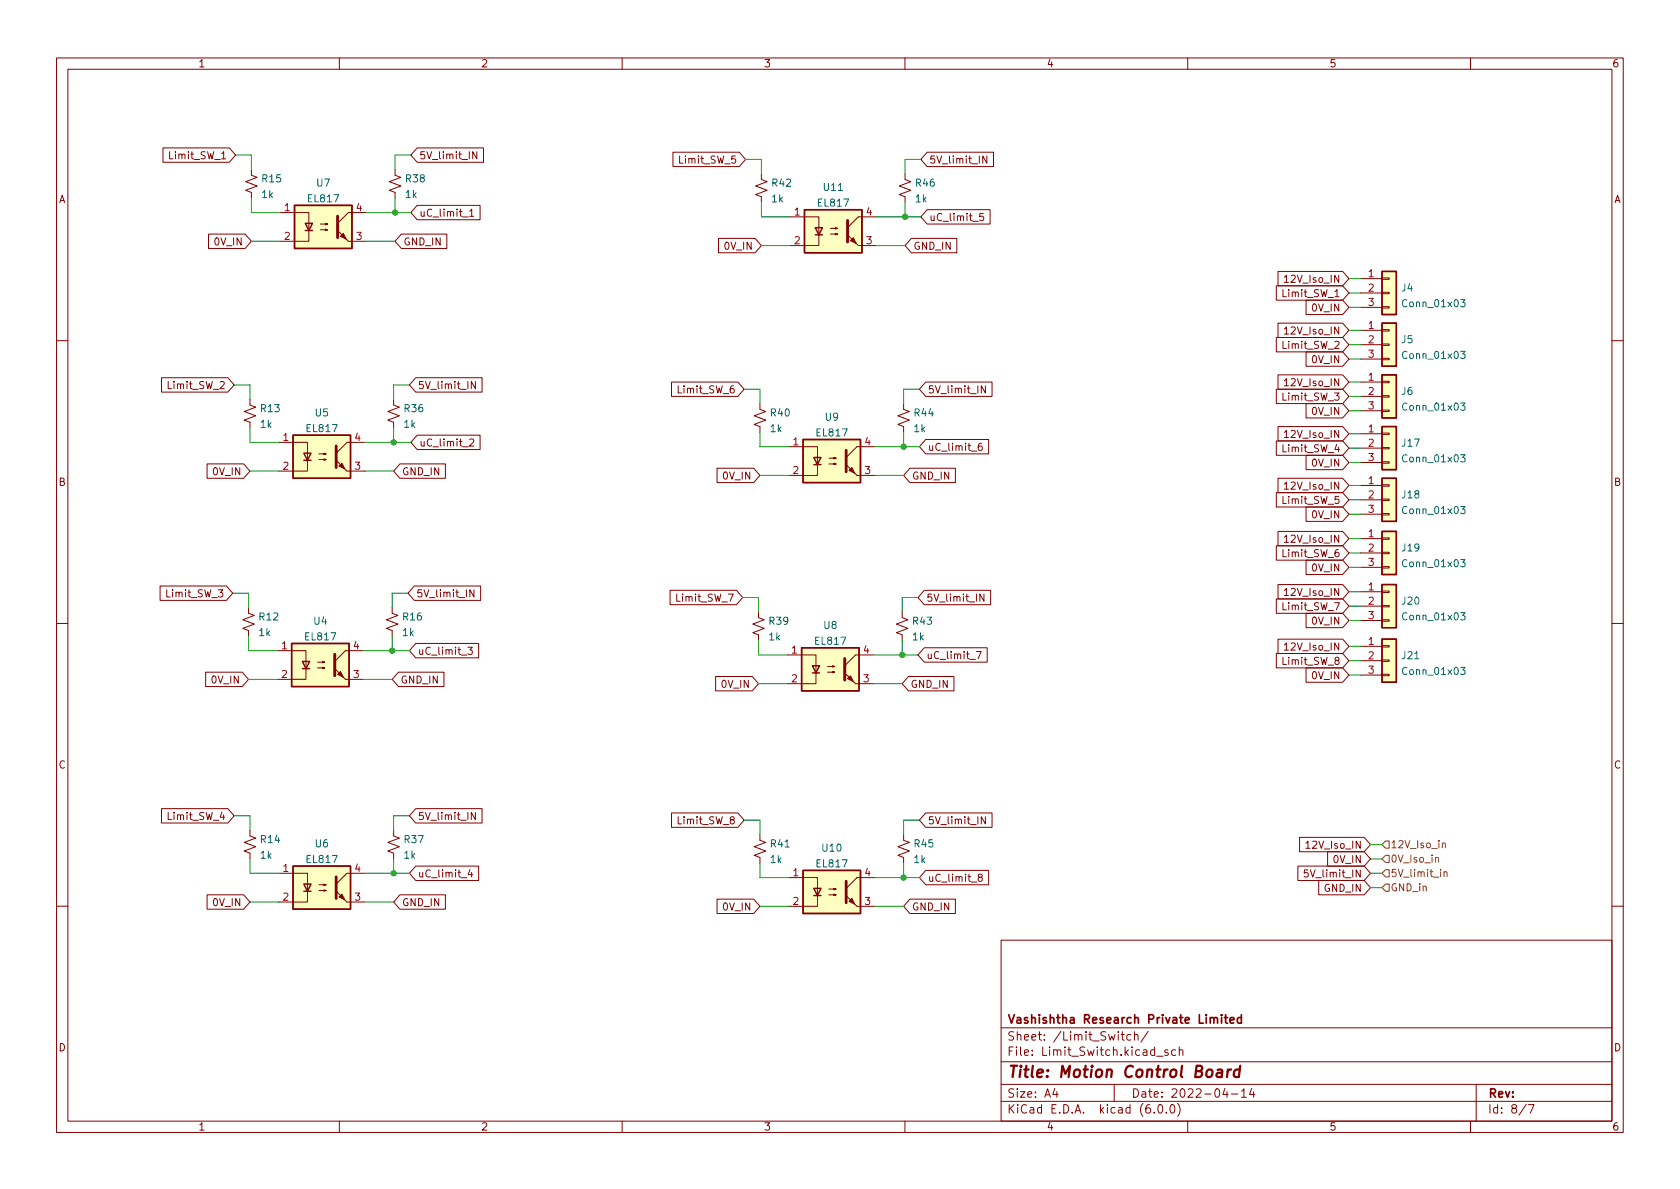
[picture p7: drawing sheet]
<svg xmlns="http://www.w3.org/2000/svg" width="297mm" height="210mm" viewBox="0 0 297 210" stroke-linecap="round" stroke-linejoin="round" font-family="sans-serif">
<g fill="none" stroke="#840000" stroke-width=".18">
<path d="M10 10.2h277v190.1h-277zM12 12.2h273v186.1h-273zM60 10.2v2M110 10.2v2M160 10.2v2M210 10.2v2M260 10.2v2M28.8 26.2h11.7l1.2 1.2-1.2 1.3h-11.7zM44.4 30v1l1.1 .4-2.1 .7 2.1 .8-2.1 .7 1 .4v1M49.5 37.6h5.1v5.1h-5.1M56.6 39.6h1.3l-.4 .1v-.2l.4 .1M64.8 37.6h-3.2l-1.9 1.9"/>
<path d="M69.8 30v1l1.1 .4-2.1 .7 2.1 .8-2.1 .7 1 .4v1M73.8 36.3h11.1v2.6h-11.1l-1.2-1.3zM73.8 26.2h11.7v2.5h-11.7l-1.2-1.3zM81.8 38.4h1M83 37.3l.4-.3v1.3M83 38.3h.8M84.3 26.8v1.3l-.7-1.3v1.3M119 26.9h11.7l1.1 1.3-1.1 1.3h-11.7zM134.6 30.7v1l1 .4-2 .8 2 .7-2 .8 1 .4v1M139.7 38.3h5.1v5.1h-5.1M154.9 38.3h-3.1l-1.9 2M160 30.7v1l1 .4-2 .8 2 .7-2 .8 1 .4v1"/>
<path d="M163.9 26.9h11.8v2.6h-11.8l-1.1-1.3zM163.9 37.1h11.2v2.5h-11.2l-1.1-1.3zM173.9 37.7h-.6l-.1 .6 .2-.1 .4 .1 .1 .2v.4l-.2 .1-.5-.1M174.5 27.6v1.3l-.7-1.3v1.3M36.9 41.4h6.4l1.1 1.3-1.1 1.2h-6.4zM56.6 40.6h1.3l-.4 .2v-.3l.4 .1M61.6 42.7h3.2M71 41.4h8v2.5h-8l-1.2-1.2zM127 42.2h6.5l1.1 1.2-1.1 1.3h-6.5zM146.8 41.4h1.3l-.4 .1v-.2l.4 .1M146.8 40.4h1.3l-.4 .1v-.2l.4 .1M151.8 43.4h3.1"/>
<path d="M161.1 42.2h8.1v2.5h-8.1l-1.1-1.3zM225.7 59.7h11.7l1.1 1.3-1.1 1.2h-11.7zM225.7 50.5h11.7l1.1 1.3-1.1 1.3h-11.7zM226 48h11.4l1.1 1.3-1.1 1.2h-11.4zM226 57.1h11.4l1.1 1.3-1.1 1.3h-11.4zM227.1 49l.3-.3v1.2M227.1 58.2l.3-.4v1.3M227.1 49.9h.7M227.1 59.1h.7M230.9 53.1h6.5l1.1 1.3-1.1 1.2h-6.5zM240.5 49.3h3.8M240.5 51.8h3.8"/>
<path d="M240.5 54.4h3.8M240.5 58.4h3.8M244.3 54.2h1.3v.3h-1.3zM244.3 51.7h1.3v.2h-1.3zM244.3 49.1h1.3v.3h-1.3zM244.3 58.3h1.3v.2h-1.3zM10 60.2h2M28.6 66.8h11.7l1.1 1.3-1.1 1.2h-11.7zM44.2 70.6v1l1 .4-2 .8 2 .7-2 .8 1 .4v1M49.3 78.2h5.1v5.1h-5.1M64.5 78.2h-3.2l-1.9 1.9M69.6 70.6v1l1 .4-2 .8 2 .7-2 .8 1 .4v1"/>
<path d="M73.5 66.8h11.7v2.5h-11.7l-1.1-1.2zM73.8 77h11.1v2.5h-11.1l-1.2-1.3zM83 77.7l.5-.1 .3 .4-.8 .9h.8M84.1 67.5v1.2l-.8-1.2v1.2M118.7 67.6h11.8l1.1 1.2-1.1 1.3h-11.8zM134.4 71.4v1l1 .4-2.1 .7 2.1 .8-2.1 .8 1.1 .3v1M139.4 79h5.1v5.1h-5.1M154.7 79h-3.2l-1.9 1.9M159.8 71.4v1l1 .4-2.1 .7 2.1 .8-2.1 .8 1.1 .3v1M163.7 67.6h11.7v2.5h-11.7l-1.1-1.3zM163.7 77.7h11.1v2.6h-11.1l-1.1-1.3zM173.6 78.4h-.4a.85 .85 0 0 0 0 1.3l.4-.2 .1-.4-.3-.2h-.3l-.1 .2"/>
<path d="M174.2 68.2v1.3l-.7-1.3v1.3M225.7 78h11.7l1.1 1.2-1.1 1.3h-11.7zM225.7 68.8h11.7l1.1 1.3-1.1 1.3h-11.7zM226 75.4h11.4l1.1 1.3-1.1 1.3h-11.4zM226 66.3h11.4l1.1 1.3-1.1 1.2h-11.4zM227.1 76.5l.3-.4v1.3M227.1 67.3l.3-.3v1.2M227.1 77.4h.7M227.1 68.2h.7M230.9 62.2h6.5l1.1 1.3-1.1 1.3h-6.5zM230.9 71.4h6.5l1.1 1.2-1.1 1.3h-6.5zM240.5 67.6h3.8"/>
<path d="M240.5 70.1h3.8M240.5 72.6h3.8M240.5 61h3.8M240.5 63.5h3.8M240.5 76.7h3.8M240.5 79.2h3.8M244.3 72.5h1.3v.3h-1.3zM244.3 70h1.3v.2h-1.3zM244.3 67.4h1.3v.3h-1.3zM244.3 63.4h1.3v.2h-1.3zM244.3 60.8h1.3v.3h-1.3zM244.3 79.1h1.3v.3h-1.3z"/>
<path d="M244.3 76.6h1.3v.2h-1.3zM285 60.2h2M36.6 82h6.5l1.1 1.3-1.1 1.3h-6.5zM56.4 81.3h1.3l-.4 .1v-.3l.4 .2M56.4 80.3h1.3l-.4 .1v-.3l.4 .2M61.3 83.3h3.2M70.7 82h8.1v2.6h-8.1l-1.1-1.3zM126.8 82.8h6.5l1.1 1.3-1.1 1.2h-6.5zM146.6 82h1.2l-.4 .2v-.3l.4 .1M146.6 81h1.2l-.4 .1v-.2l.4 .1M151.5 84.1h3.2M160.9 82.8h8v2.5h-8l-1.1-1.2z"/>
<path d="M225.7 87.1h11.7l1.1 1.3-1.1 1.3h-11.7zM225.7 96.5h11.7l1.1 1.3-1.1 1.3h-11.7zM226 84.6h11.4l1.1 1.2-1.1 1.3h-11.4zM226 94h11.4l1.1 1.2-1.1 1.3h-11.4zM227.1 85.6l.3-.4v1.3M227.1 95l.3-.4v1.3M227.1 86.5h.7M227.1 95.9h.7M230.9 80.5h6.5l1.1 1.3-1.1 1.3h-6.5zM230.9 99.1h6.5l1.1 1.2-1.1 1.3h-6.5zM230.9 89.7h6.5l1.1 1.2-1.1 1.3h-6.5zM240.5 81.8h3.8"/>
<path d="M240.5 95.2h3.8M240.5 97.8h3.8M240.5 85.8h3.8M240.5 88.4h3.8M240.5 90.9h3.8M244.3 81.7h1.3v.2h-1.3zM244.3 97.7h1.3v.2h-1.3zM244.3 95.1h1.3v.3h-1.3zM244.3 90.8h1.3v.3h-1.3zM244.3 88.3h1.3v.2h-1.3zM244.3 85.7h1.3v.3h-1.3zM10 110.2h2"/>
<path d="M28.3 103.6h11.7l1.1 1.3-1.1 1.3h-11.7zM36.4 118.9h6.4l1.1 1.2-1.1 1.3h-6.4zM43.9 107.4v1.1l1.1 .3-2.1 .8 2.1 .8-2.1 .7 1 .4v1M49 115.1h5.1v5h-5.1M56.1 118.1h1.3l-.4 .1v-.2l.4 .1M56.1 117.1h1.3l-.4 .1v-.2l.4 .1M64.3 115.1h-3.2l-1.9 1.9M69.3 107.4v1.1l1.1 .3-2.1 .8 2.1 .8-2.1 .7 1 .4v1M70.5 118.9h8v2.5h-8l-1.2-1.3zM73.2 103.6h11.8v2.6h-11.8l-1.1-1.3zM73.5 113.8h11.1v2.5h-11.1l-1.1-1.2zM82.7 114.5h.8l-.4 .4 .4 .2v.5l-.2 .1-.6-.1"/>
<path d="M83.8 104.3v1.3l-.7-1.3v1.3M118.5 104.4h11.7l1.1 1.3-1.1 1.2h-11.7zM126.5 119.6h6.5l1.1 1.3-1.1 1.3h-6.5zM134.1 108.2v1l1 .4-2 .8 2 .7-2 .8 1 .4v1M139.2 115.8h5.1v5.1h-5.1M146.3 118.9h1.3l-.4 .1v-.3l.4 .2M146.3 117.9h1.3l-.4 .1v-.3l.4 .2M154.4 115.8h-3.1l-1.9 1.9M159.5 108.2v1l1 .4-2 .8 2 .7-2 .8 1 .4v1M160.6 119.6h8.1v2.6h-8.1l-1.1-1.3zM163.4 114.5h11.1v2.6h-11.1l-1.1-1.3zM163.4 104.4h11.8v2.5h-11.8l-1.1-1.2z"/>
<path d="M172.6 115.2h.9l-.6 1.3M174 105.1v1.2l-.8-1.2v1.2M225.7 115.6h11.7l1.1 1.2-1.1 1.3h-11.7zM225.7 105.9h11.7l1.1 1.3-1.1 1.3h-11.7zM226 113h11.4l1.1 1.3-1.1 1.3h-11.4zM226 103.4h11.4l1.1 1.2-1.1 1.3h-11.4zM227.1 114.1l.3-.4v1.3M227.1 104.4l.3-.4v1.3M227.1 115h.7M227.1 105.3h.7M230.9 118.1h6.5l1.1 1.3-1.1 1.2h-6.5zM230.9 108.5h6.5l1.1 1.2-1.1 1.3h-6.5z"/>
<path d="M240.5 114.3h3.8M240.5 116.8h3.8M240.5 119.4h3.8M240.5 100.3h3.8M240.5 104.6h3.8M240.5 107.2h3.8M240.5 109.7h3.8M244.3 119.2h1.3v.3h-1.3zM244.3 116.7h1.3v.3h-1.3zM244.3 114.2h1.3v.2h-1.3zM244.3 100.2h1.3v.3h-1.3zM244.3 109.6h1.3v.2h-1.3z"/>
<path d="M244.3 107.1h1.3v.2h-1.3zM244.3 104.5h1.3v.3h-1.3zM285 110.2h2M61.1 120.1h3.2M151.3 120.9h3.1M28.6 143h11.7l1.1 1.3-1.1 1.2h-11.7zM36.6 158.2h6.5l1.1 1.3-1.1 1.3h-6.5zM44.2 146.8v1l1 .4-2 .8 2 .7-2 .8 1 .4v1M49.3 154.4h5.1v5.1h-5.1M56.4 157.5h1.3l-.4 .1v-.3l.4 .2M56.4 156.5h1.3l-.4 .1v-.3l.4 .2M61.3 159.5h3.2"/>
<path d="M64.5 154.4h-3.2l-1.9 1.9M69.6 146.8v1l1 .4-2 .8 2 .7-2 .8 1 .4v1M70.7 158.2h8.1v2.6h-8.1l-1.1-1.3zM73.5 153.2h11.1v2.5h-11.1l-1.1-1.3zM73.5 143h11.7v2.5h-11.7l-1.1-1.2zM83.1 153.8l-.3 .9h.8M83.4 154.2v.9M84.1 143.7v1.2l-.8-1.2v1.2M118.7 143.8h11.8l1.1 1.2-1.1 1.3h-11.8zM126.8 159h6.5l1.1 1.3-1.1 1.2h-6.5zM134.4 147.6v1l1 .4-2.1 .7 2.1 .8-2.1 .8 1.1 .3v1M139.4 155.2h5.1v5.1h-5.1"/>
<path d="M146.6 158.2h1.2l-.4 .2v-.3l.4 .1M146.6 157.2h1.2l-.4 .1v-.2l.4 .1M154.7 155.2h-3.2l-1.9 1.9M159.8 147.6v1l1 .4-2.1 .7 2.1 .8-2.1 .8 1.1 .3v1M160.9 159h8v2.5h-8l-1.1-1.2zM163.7 153.9h11.1v2.6h-11.1l-1.1-1.3zM163.7 143.8h11.7v2.5h-11.7l-1.1-1.3zM173.2 155.1l-.2-.2v-.2l.2-.1h.4l.1 .2-.1 .2-.5 .2-.1 .2v.3l.2 .2h.2l.3-.3-.1-.4-.2-.1M174.2 144.4v1.3l-.7-1.3v1.3M229.5 153.2h11.7l1.1 1.2-1.1 1.3h-11.7zM229.8 148.1h11.4l1.1 1.2-1.1 1.3h-11.4zM230.9 149.1l.4-.4v1.3"/>
<path d="M230.9 150h.7M231.3 153.8h-.6l-.1 .6 .2-.1 .4 .1 .1 .1v.5l-.2 .1-.5-.1M233.2 155.7h8l1.1 1.3-1.1 1.2h-8zM234.7 150.6h6.5l1.1 1.3-1.1 1.3h-6.5zM10 160.2h2M151.5 160.3h3.2M177 166.3h108v32h-108zM285 160.2h2M60 198.3v2M110 198.3v2M160 198.3v2M177 194.8h108"/>
<path d="M177 191.8h108M177 187.8h108M177 181.8h108M186.5 192.5l-.4 1h1M186.9 193v1M197 191.8v3M198.2 182.9h.6M198.4 182.4v1.3l.4 .2M199.9 183l-.4-.1-.3 .3v.4l.2 .3h.5M200.6 183.1l.2-.2 .3 .1 .1 .9M200.6 182.4v1.5M203 182.4l-1.3 1.9"/>
<path d="M204.1 196.7v.1M204.5 186.8h1.1M204.9 195.4l.2-.1a.81 .81 0 0 1 .6 .7 .81 .81 0 0 1-.3 .8h-.2a.81 .81 0 0 1-.6-.6 .81 .81 0 0 1 .3-.8zM206.2 196.7v.1M206.5 185.7l-.4-.1-.2 .2 .1 .3 .5 .1v.4h-.6M207.1 195.4l.1-.1a.81 .81 0 0 1 .6 .7 .81 .81 0 0 1-.3 .8h-.1a.81 .81 0 0 1-.6-.6 .81 .81 0 0 1 .3-.8zM207.9 185.7l-.5-.1-.3 .3v.4l.2 .3h.6M208.2 195.1a1.72 1.72 0 0 1 0 2.3M208.5 185.8l.2-.2 .4 .1v.9M208.5 185.1v1.5M210 198.3v2M216.6 192.5l-.4 1h.9"/>
<path d="M216.9 193v1M217.7 193.5h1.2M219.5 193l.4-.5v1.5M219.5 194h.9M221.3 192.5l-.4 1h1M221.6 193v1M260 198.3v2M261 191.8v6.5M269.9 195.3l-1.3 1.9M270.2 195.3h1l-.6 1.5"/>
</g>
<path d="M215.3 189.2l.2-.1 .5 .1v1.3M216.1 189.6l-.7 .1a.4 .4 0 0 0-.3 .3 .4 .4 0 0 0 .2 .5l.7-.1M217.1 189.1l-.2 1.4M217.7 189.1l-.4 .1-.2 .3M219.2 189.2a.66 .66 0 0 0-1 .3l-.1 .6 .2 .3 .2 .1 .5-.1M219.3 188.5l-.3 2" fill="none" stroke="#840000" stroke-width=".4"/>
<path d="M216 179.4v.2M216 179.9v1M216.5 179.9h.6M216.7 179.4v1.3l.4 .2M219.5 179.4v1.5M217.5 180.4l.7-.1-.1-.3-.4-.1-.2 .2 .1 .8h.5M219.5 180l-.4-.1-.3 .3v.4l.1 .3h.6" fill="none" stroke="#840000" stroke-width=".3"/>
<g fill="#ffffc2" stroke="#ffffc2" stroke-width=".18">
<path d="M244.3 113h2.6v7.6h-2.6z"/>
<path d="M51.8 77h10.2v7.6h-10.2z"/>
<path d="M142.2 37.1h10.2v7.6h-10.2z"/>
<path d="M142 77.7h10.1v7.6h-10.1z"/>
<path d="M142 153.9h10.1v7.6h-10.1z"/>
<path d="M141.7 114.5h10.2v7.7h-10.2z"/>
<path d="M244.3 66.3h2.6v7.6h-2.6z"/>
<path d="M244.3 48h2.6v7.6h-2.6z"/>
<path d="M244.3 57.1h2.6v7.7h-2.6z"/>
<path d="M244.3 75.4h2.6v7.7h-2.6z"/>
<path d="M244.3 94h2.6v7.6h-2.6z"/>
<path d="M244.3 84.6h2.6v7.6h-2.6z"/>
<path d="M244.3 103.4h2.6v7.6h-2.6z"/>
<path d="M52.1 36.3h10.1v7.6h-10.1z"/>
<path d="M51.8 153.2h10.2v7.6h-10.2z"/>
<path d="M51.6 113.8h10.1v7.6h-10.1z"/>
</g>
<g fill="none" stroke="#840000" stroke-width=".25">
<path d="M52.1 36.3h10.1v7.6h-10.1zM54 39.5h1.2l-.6 1.3zM142.2 37.1h10.2v7.6h-10.2zM54 40.8h1.2M144.1 40.3h1.3l-.6 1.2zM144.1 41.5h1.3M244.3 48h2.6v7.6h-2.6zM244.3 57.1h2.6v7.7h-2.6zM51.8 77h10.2v7.6h-10.2zM142 77.7h10.1v7.6h-10.1zM244.3 66.3h2.6v7.6h-2.6zM244.3 75.4h2.6v7.7h-2.6z"/>
<path d="M53.7 80.1h1.3l-.6 1.3zM53.7 81.4h1.3M143.9 80.9h1.3l-.7 1.3zM143.9 82.2h1.3M244.3 94h2.6v7.6h-2.6zM244.3 84.6h2.6v7.6h-2.6zM51.6 113.8h10.1v7.6h-10.1zM53.5 117h1.2l-.6 1.2zM53.5 118.2h1.2M141.7 114.5h10.2v7.7h-10.2zM143.6 117.7h1.3l-.6 1.3zM143.6 119h1.3"/>
<path d="M244.3 113h2.6v7.6h-2.6zM244.3 103.4h2.6v7.6h-2.6zM51.8 153.2h10.2v7.6h-10.2zM53.7 156.3h1.3l-.6 1.3zM53.7 157.6h1.3M142 153.9h10.1v7.6h-10.1zM143.9 157.1h1.3l-.7 1.3zM143.9 158.4h1.3"/>
</g>
<path d="M258.3 53h.7l-.4 .5 .4 .1v.5l-.2 .2-.5-.2M258.3 71.3h.7l-.4 .5 .4 .1v.5l-.2 .1-.5-.1M258.3 62.1h.7l-.4 .5 .4 .1v.6l-.2 .1-.5-.1M258.3 80.4h.7l-.4 .5 .4 .1v.6l-.2 .1-.5-.1M258.3 99h.7l-.4 .4 .4 .2v.5l-.2 .1-.5-.1M258.3 89.6h.7l-.4 .4 .4 .2v.5l-.2 .1-.5-.1M258.3 118h.7l-.4 .5 .4 .1v.6l-.2 .1-.5-.1M258.3 108.4h.7l-.4 .4 .4 .2v.5l-.2 .1-.5-.1" fill="none" stroke="#006464" stroke-width=".18"/>
<g fill="#840000" stroke="#840000" stroke-width=".18">
<path d="M59.4 81.4l1.9 1.9z"/>
<path d="M59.9 82.4l.6-.5 .5 1z"/>
<path d="M149.9 41.5l1.9 1.9z"/>
<path d="M150.4 42.5l.5-.5 .5 1z"/>
<path d="M149.6 82.2l1.9 1.9z"/>
<path d="M150.1 83.2l.5-.5 .5 1z"/>
<path d="M149.6 158.4l1.9 1.9z"/>
<path d="M150.6 158.9l.5 1-1-.5z"/>
<path d="M149.4 119l1.9 1.9z"/>
<path d="M149.9 120l.5-.5 .5 1z"/>
<path d="M59.7 40.8l1.9 1.9z"/>
<path d="M60.2 41.8l.5-.5 .5 1z"/>
<path d="M59.4 157.6l1.9 1.9z"/>
<path d="M59.9 158.6l.6-.5 .5 1z"/>
<path d="M59.2 118.2l1.9 1.9z"/>
<path d="M59.7 119.2l.5-.5 .5 1.1z"/>
</g>
<path d="M59.7 38.2v3.8M149.9 39v3.8M59.4 78.9v3.8M149.6 79.6v3.8M59.2 115.7v3.8M149.4 116.5v3.8M59.4 155.1v3.8M149.6 155.8v3.8" fill="none" stroke="#840000" stroke-width=".51"/>
<path d="M245 151.3h.6v1.2h-.6l-.7-.6zM245 148.7h.6v1.3h-.6l-.7-.7zM245 153.8h.6v1.3h-.6l-.7-.7zM245 156.3h.6v1.3h-.6l-.7-.6zM253.8 151.7l.2-.1 .3 .1 .1 .8M255 149.2l.2-.1h.3l.1 .8M255.3 154.3l.2-.1h.3l.1 .8M255.3 154.2v.8" fill="none" stroke="#725600" stroke-width=".18"/>
<g fill="none" stroke="#009600" stroke-width=".18">
<path d="M41.7 27.4h2.7v2.6M44.4 35v2.6h5.1M64.8 37.6h7.8M69.8 35v2.6M72.6 27.4h-2.8v2.6M131.8 28.2h2.8v2.5M134.6 35.8v2.5h5.1M154.9 38.3h7.9M160 35.8v2.5M162.8 28.2h-2.8v2.5M44.4 42.7h5.1M64.8 42.7h5"/>
<path d="M134.6 43.4h5.1M154.9 43.4h5.1M238.5 54.4h2M238.5 58.4h2M238.5 51.8h2M238.5 49.3h2M41.4 68.1h2.8v2.5M44.2 75.7v2.5h5.1M64.5 78.2h8.1M69.6 75.7v2.5M72.4 68.1h-2.8v2.5M131.6 68.8h2.8v2.6"/>
<path d="M134.4 76.4v2.6h5M154.7 79h7.9M159.8 76.4v2.6M162.6 68.8h-2.8v2.6M238.5 79.2h2M238.5 76.7h2M238.5 61h2M238.5 63.5h2M238.5 67.6h2M238.5 72.6h2M238.5 70.1h2M44.2 83.3h5.1"/>
<path d="M64.5 83.3h5.1M134.4 84.1h5M154.7 84.1h5.1M238.5 81.8h2M238.5 88.4h2M238.5 90.9h2M238.5 85.8h2M238.5 95.2h2M238.5 97.8h2M41.1 104.9h2.8v2.5M43.9 112.5v2.6h5.1M64.3 115.1h8.1"/>
<path d="M69.3 112.5v2.6M72.1 104.9h-2.8v2.5M131.3 105.7h2.8v2.5M134.1 113.3v2.5h5.1M154.4 115.8h7.9M159.5 113.3v2.5M162.3 105.7h-2.8v2.5M238.5 107.2h2M238.5 100.3h2M238.5 104.6h2M238.5 109.7h2M238.5 119.4h2"/>
<path d="M238.5 116.8h2M238.5 114.3h2M43.9 120.1h5.1M64.3 120.1h5M134.1 120.9h5.1M154.4 120.9h5.1M41.4 144.3h2.8v2.5M44.2 159.5h5.1M44.2 151.9v2.5h5.1M64.5 159.5h5.1M64.5 154.4h7.9M69.6 151.9v2.5"/>
<path d="M72.4 144.3h-2.8v2.5M131.6 145h2.8v2.6M134.4 152.6v2.6h5M154.7 155.2h7.9M159.8 152.6v2.6M162.6 145h-2.8v2.6M242.3 154.4h2M242.3 151.9h2M242.3 149.3h2M242.3 157h2M134.4 160.3h5M154.7 160.3h5.1"/>
</g>
<g fill="#009600" stroke="#009600" stroke-width=".18">
<circle cx="159.8" cy="79" r=".46"/>
<circle cx="160" cy="38.3" r=".46"/>
<circle cx="159.5" cy="115.8" r=".46"/>
<circle cx="69.3" cy="115.1" r=".46"/>
<circle cx="159.8" cy="155.2" r=".46"/>
<circle cx="69.8" cy="37.6" r=".46"/>
<circle cx="69.6" cy="154.4" r=".46"/>
<circle cx="69.6" cy="78.2" r=".46"/>
</g>
<text font-size="2.8" fill="#840000" x="178" y="190.6">Title: Motion Control Board</text>
<g font-size="2.1" fill="#840000">
<text x="178" y="184">Sheet: /Limit_Switch/</text>
<text x="178" y="181">Vashishtha Research Private Limited</text>
<text x="178" y="186.7">File: Limit_Switch.kicad_sch</text>
<text x="178" y="196.9">KiCad E.D.A. kicad (6.0.0)</text>
<text x="178" y="194.1">Size: A4</text>
<text x="200" y="194.1">Date: 2022-04-14</text>
<text x="263" y="194.1">Rev:</text>
<text x="263" y="196.9">Id: 8/7</text>
</g>
<g font-size="1.8" fill="#840000">
<text x="35" y="11.9">1</text>
<text x="85" y="11.9">2</text>
<text x="135" y="11.9">3</text>
<text x="185" y="11.9">4</text>
<text x="235" y="11.9">5</text>
<text x="285" y="11.9">6</text>
<text x="30.2" y="28.2">Limit_SW_1</text>
<text x="74.1" y="28.2">5V_limit_IN</text>
<text x="120.4" y="28.9">Limit_SW_5</text>
<text x="164.2" y="28.9">5V_limit_IN</text>
<text x="10.3" y="35.9">A</text>
<text x="285.3" y="35.9">A</text>
<text x="74.1" y="38.3">uC_limit_1</text>
<text x="164.2" y="39.1">uC_limit_5</text>
<text x="38.1" y="43.4">0V_IN</text>
<text x="71.3" y="43.4">GND_IN</text>
<text x="128.3" y="44.2">0V_IN</text>
<text x="161.4" y="44.2">GND_IN</text>
<text x="227.1" y="52.5">Limit_SW_1</text>
<text x="227.6" y="50">12V_Iso_IN</text>
<text x="227.6" y="59.1">12V_Iso_IN</text>
<text x="232.2" y="55.1">0V_IN</text>
<text x="227.1" y="61.7">Limit_SW_2</text>
<text x="232.2" y="64.2">0V_IN</text>
<text x="29.9" y="68.8">Limit_SW_2</text>
<text x="73.8" y="68.8">5V_limit_IN</text>
<text x="120.1" y="69.6">Limit_SW_6</text>
<text x="164" y="69.6">5V_limit_IN</text>
<text x="227.1" y="70.8">Limit_SW_3</text>
<text x="227.6" y="68.3">12V_Iso_IN</text>
<text x="227.6" y="77.4">12V_Iso_IN</text>
<text x="232.2" y="73.4">0V_IN</text>
<text x="74.1" y="79">uC_limit_2</text>
<text x="164" y="79.7">uC_limit_6</text>
<text x="227.1" y="80">Limit_SW_4</text>
<text x="232.2" y="82.5">0V_IN</text>
<text x="10.3" y="85.9">B</text>
<text x="37.9" y="84">0V_IN</text>
<text x="71" y="84">GND_IN</text>
<text x="128" y="84.8">0V_IN</text>
<text x="161.2" y="84.8">GND_IN</text>
<text x="227.1" y="89.1">Limit_SW_5</text>
<text x="227.6" y="86.6">12V_Iso_IN</text>
<text x="285.3" y="85.9">B</text>
<text x="227.6" y="96">12V_Iso_IN</text>
<text x="232.2" y="91.7">0V_IN</text>
<text x="227.1" y="98.5">Limit_SW_6</text>
<text x="232.2" y="101.1">0V_IN</text>
<text x="29.7" y="105.6">Limit_SW_3</text>
<text x="73.6" y="105.6">5V_limit_IN</text>
<text x="119.9" y="106.4">Limit_SW_7</text>
<text x="163.7" y="106.4">5V_limit_IN</text>
<text x="227.1" y="107.9">Limit_SW_7</text>
<text x="227.6" y="105.4">12V_Iso_IN</text>
<text x="232.2" y="110.4">0V_IN</text>
<text x="73.8" y="115.8">uC_limit_3</text>
<text x="163.7" y="116.5">uC_limit_7</text>
<text x="227.1" y="117.6">Limit_SW_8</text>
<text x="227.6" y="115">12V_Iso_IN</text>
<text x="37.6" y="120.9">0V_IN</text>
<text x="70.8" y="120.9">GND_IN</text>
<text x="127.8" y="121.6">0V_IN</text>
<text x="160.9" y="121.6">GND_IN</text>
<text x="232.2" y="120.1">0V_IN</text>
<text x="10.3" y="135.9">C</text>
<text x="285.3" y="135.9">C</text>
<text x="29.9" y="145">Limit_SW_4</text>
<text x="73.8" y="145">5V_limit_IN</text>
<text x="120.1" y="145.8">Limit_SW_8</text>
<text x="164" y="145.8">5V_limit_IN</text>
<text x="73.8" y="155.2">uC_limit_4</text>
<text x="164" y="155.9">uC_limit_8</text>
<text x="231.4" y="155.2">5V_limit_IN</text>
<text x="231.4" y="150.1">12V_Iso_IN</text>
<text x="236" y="152.6">0V_IN</text>
<text x="37.9" y="160.2">0V_IN</text>
<text x="71" y="160.2">GND_IN</text>
<text x="128" y="161">0V_IN</text>
<text x="161.2" y="161">GND_IN</text>
<text x="234.2" y="157.7">GND_IN</text>
<text x="10.3" y="185.9">D</text>
<text x="285.3" y="185.9">D</text>
<text x="35" y="199.9">1</text>
<text x="85" y="199.9">2</text>
<text x="135" y="199.9">3</text>
<text x="185" y="199.9">4</text>
<text x="235" y="199.9">5</text>
<text x="285" y="199.9">6</text>
</g>
<g font-size="1.8" fill="#006464">
<text x="46.3" y="35">1k</text>
<text x="46.4" y="32.2">R15</text>
<text x="54.5" y="35.8">EL817</text>
<text x="56" y="33">U7</text>
<text x="71.7" y="35">1k</text>
<text x="71.8" y="32.2">R38</text>
<text x="136.5" y="35.8">1k</text>
<text x="136.6" y="33">R42</text>
<text x="145.7" y="33.7">U11</text>
<text x="161.9" y="35.8">1k</text>
<text x="162" y="33">R46</text>
<text x="144.7" y="36.5">EL817</text>
<text x="247.8" y="51.5">J4</text>
<text x="248.3" y="54.3">Conn_01x03</text>
<text x="247.8" y="60.7">J5</text>
<text x="248.3" y="63.5">Conn_01x03</text>
<text x="247.8" y="69.8">J6</text>
<text x="46.1" y="75.6">1k</text>
<text x="46.1" y="72.9">R13</text>
<text x="54.3" y="76.4">EL817</text>
<text x="55.8" y="73.6">U5</text>
<text x="71.5" y="75.6">1k</text>
<text x="71.5" y="72.9">R36</text>
<text x="136.2" y="76.4">1k</text>
<text x="136.3" y="73.6">R40</text>
<text x="144.5" y="77.2">EL817</text>
<text x="145.9" y="74.4">U9</text>
<text x="161.6" y="76.4">1k</text>
<text x="161.7" y="73.6">R44</text>
<text x="248.3" y="72.6">Conn_01x03</text>
<text x="247.9" y="79">J17</text>
<text x="248.3" y="81.7">Conn_01x03</text>
<text x="247.9" y="88.1">J18</text>
<text x="248.3" y="90.9">Conn_01x03</text>
<text x="247.9" y="97.5">J19</text>
<text x="248.3" y="100.3">Conn_01x03</text>
<text x="247.9" y="106.9">J20</text>
<text x="45.8" y="112.5">1k</text>
<text x="45.9" y="109.7">R12</text>
<text x="54" y="113.2">EL817</text>
<text x="55.5" y="110.5">U4</text>
<text x="71.2" y="112.5">1k</text>
<text x="71.3" y="109.7">R16</text>
<text x="136" y="113.2">1k</text>
<text x="136.1" y="110.5">R39</text>
<text x="144.2" y="114">EL817</text>
<text x="145.7" y="111.2">U8</text>
<text x="161.4" y="113.2">1k</text>
<text x="161.5" y="110.5">R43</text>
<text x="248.3" y="109.7">Conn_01x03</text>
<text x="247.9" y="116.6">J21</text>
<text x="248.3" y="119.3">Conn_01x03</text>
<text x="46.1" y="149.1">R14</text>
<text x="55.8" y="149.8">U6</text>
<text x="71.5" y="149.1">R37</text>
<text x="136.3" y="149.8">R41</text>
<text x="161.7" y="149.8">R45</text>
<text x="46.1" y="151.8">1k</text>
<text x="54.3" y="152.6">EL817</text>
<text x="71.5" y="151.8">1k</text>
<text x="136.2" y="152.6">1k</text>
<text x="144.5" y="153.4">EL817</text>
<text x="145.4" y="150.6">U10</text>
<text x="161.6" y="152.6">1k</text>
</g>
<g font-size="1.8" fill="#a90000">
<text x="50.3" y="37.3">1</text>
<text x="63" y="37.3">4</text>
<text x="140.5" y="38.1">1</text>
<text x="153.2" y="38.1">4</text>
<text x="50.3" y="42.4">2</text>
<text x="63" y="42.4">3</text>
<text x="140.5" y="43.2">2</text>
<text x="153.2" y="43.2">3</text>
<text x="242" y="49">1</text>
<text x="242" y="51.6">2</text>
<text x="242" y="54.1">3</text>
<text x="242" y="58.2">1</text>
<text x="242" y="60.7">2</text>
<text x="242" y="63.2">3</text>
<text x="242" y="67.3">1</text>
<text x="242" y="69.8">2</text>
<text x="50.1" y="78">1</text>
<text x="62.8" y="78">4</text>
<text x="242" y="72.4">3</text>
<text x="242" y="76.4">1</text>
<text x="50.1" y="83.1">2</text>
<text x="62.8" y="83.1">3</text>
<text x="140.2" y="78.7">1</text>
<text x="140.2" y="83.8">2</text>
<text x="152.9" y="83.8">3</text>
<text x="152.9" y="78.7">4</text>
<text x="242" y="79">2</text>
<text x="242" y="81.5">3</text>
<text x="242" y="85.6">1</text>
<text x="242" y="88.1">2</text>
<text x="242" y="95">1</text>
<text x="242" y="90.7">3</text>
<text x="242" y="97.5">2</text>
<text x="242" y="100.1">3</text>
<text x="242" y="104.4">1</text>
<text x="242" y="106.9">2</text>
<text x="242" y="109.5">3</text>
<text x="49.8" y="114.8">1</text>
<text x="49.8" y="119.9">2</text>
<text x="62.5" y="119.9">3</text>
<text x="62.5" y="114.8">4</text>
<text x="140" y="115.6">1</text>
<text x="152.7" y="115.6">4</text>
<text x="242" y="114">1</text>
<text x="242" y="116.6">2</text>
<text x="242" y="119.1">3</text>
<text x="140" y="120.6">2</text>
<text x="152.7" y="120.6">3</text>
<text x="50.1" y="154.2">1</text>
<text x="62.8" y="154.2">4</text>
<text x="140.2" y="154.9">1</text>
<text x="152.9" y="154.9">4</text>
<text x="50.1" y="159.3">2</text>
<text x="62.8" y="159.3">3</text>
<text x="140.2" y="160">2</text>
<text x="152.9" y="160">3</text>
</g>
<g font-size="1.8" fill="#725600">
<text x="245.8" y="150">12V_Iso_in</text>
<text x="245.8" y="152.5">0V_Iso_in</text>
<text x="245.8" y="155.1">5V_limit_in</text>
<text x="245.8" y="157.6">GND_in</text>
</g>
</svg>
